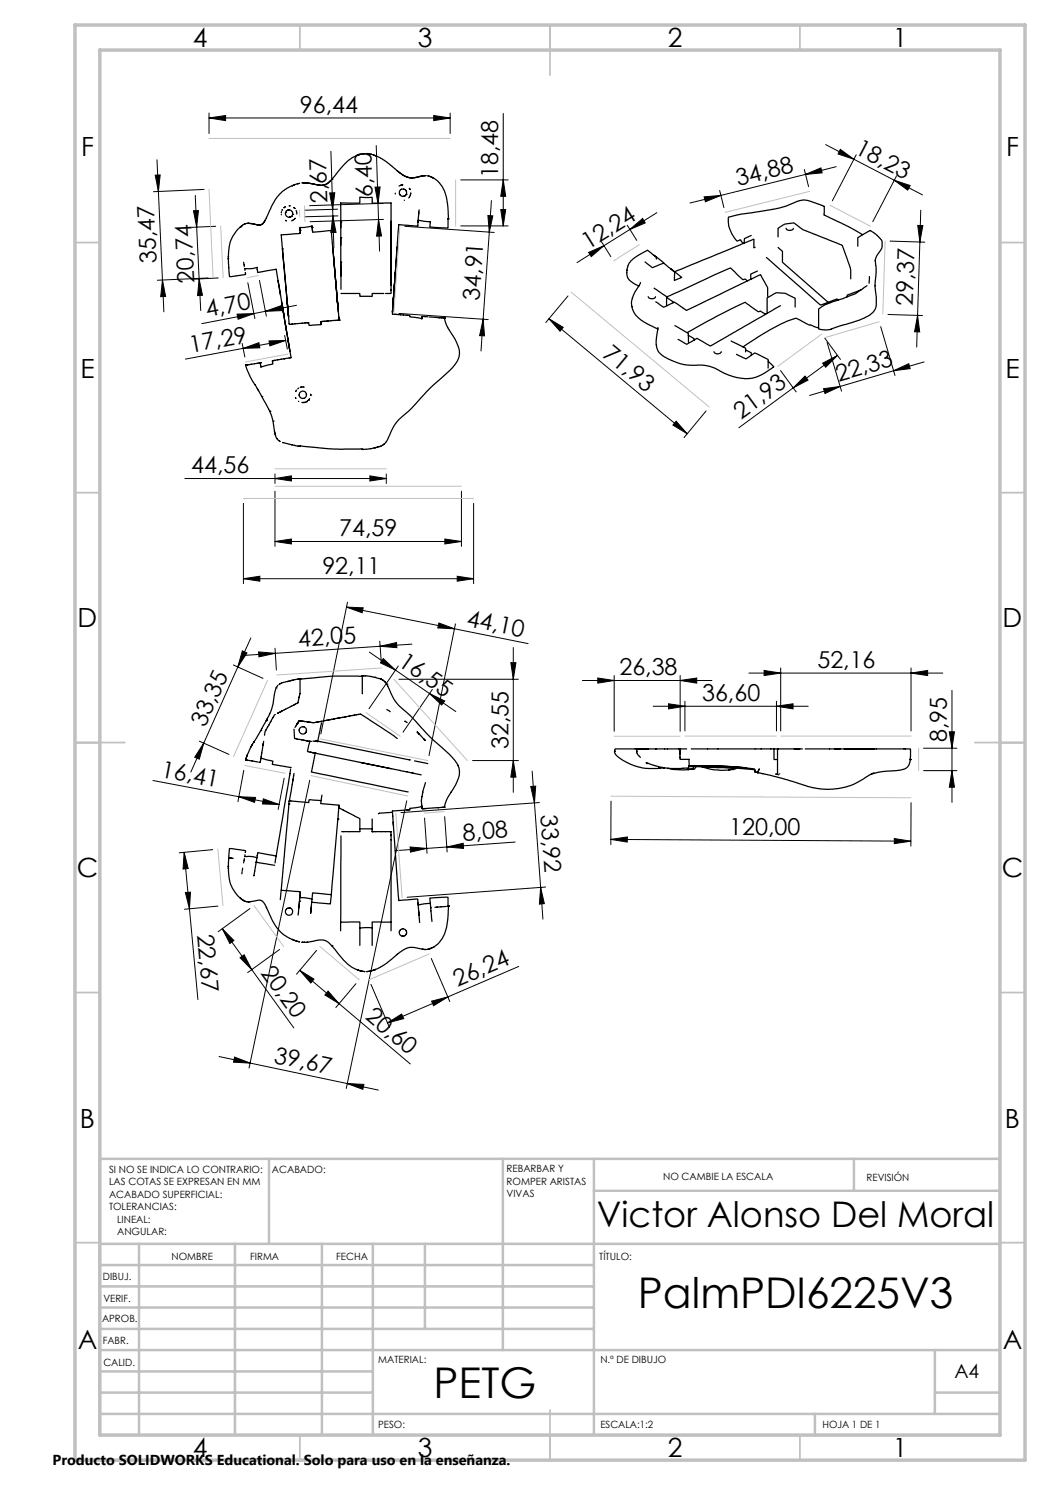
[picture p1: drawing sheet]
<svg xmlns="http://www.w3.org/2000/svg" width="210mm" height="297mm" viewBox="0 0 210 297" stroke-linecap="round" stroke-linejoin="round" font-family="sans-serif">
<g fill="none" stroke="#000" stroke-width=".25">
<path d="M58.6 37.1h-.1M58.9 37h-.1M59.7 36.7l-.2 .1M59.9 36.7l-1.4 .4a7.9 7.9 0 0 0-4.6 5.1l-1 2.1a1.36 1.36 0 0 1-2 .6l-1.6-.2M60.6 36.6h.3M60.9 36.6h.5M66.1 36.2a2.75 2.75 0 0 1-3.4 .6l-1.2-.2M66.4 35.8h.1M71.7 31h-.1M72.1 30.9l-.5 .1M72.8 30.7l-.2 .1M73 30.7a6.8 6.8 0 0 0-4.9 3.1 10.1 10.1 0 0 1-3.1 3.1 6.4 6.4 0 0 1-3.1-.2l-1.5-.1"/>
<path d="M73.3 30.7l1.8 .4M73.5 30.7l.2 .1M73.7 30.8h.1M74.2 30.8l.1 .1M74.7 31l.4 .1M75 31.1a15 15 0 0 1 4.5 3.1M79.1 38.6v.2M79.4 34.1a4.2 4.2 0 0 0 5 1.1l.8-.1M79.7 34.4a3.9 3.9 0 0 0 4.4 .9l1-.2M80 39a.68 .68 0 0 0 .9 .2M80.1 37.1l-.3 .1M80.1 37.1h.1"/>
<path d="M80.2 37h.3zM80.6 37h-.1M80.9 39.2h.1M81.2 38.9a.74 .74 0 0 0-.2-1 .74 .74 0 0 0-1 .2 .74 .74 0 0 0 .1 1M81.2 38.9l-.3 .3M81.2 38.9h.1M82 37.9l-.1-.2 .1 .2M82.1 39l-.4 .6M82.1 38.7v.1M82.2 38.6l-.1 .4M85.5 35.2l1 .3a5.5 5.5 0 0 1 2.9 4.4l.2 1.9v2M85.7 35.2h.2"/>
<path d="M86.2 35.4h.1M86.4 35.5h.1M45.7 51.6l.2 3.7 3.2-.4v-.3M48.2 45.3h.1M48.3 45.3h-.1M48.5 45l-.1 .1M48.7 52.5l.2 .8M49 54.1l-.1-.4h1.3l1.2-.2 .1 1 3.7-.6 2.7 16M49 44.8l-.2 .1M49.1 54.5v.1M49.1 44.7a6.5 6.5 0 0 0-3.4 5.7v1.4M49.4 44.7h.6"/>
<path d="M53.1 44l-.4 .5a1.44 1.44 0 0 1-1.9 .3l-.7-.1M55.6 56.1l.5 3M56.3 42.9v.1M56.3 42.3v.3M56.4 42h.1M56.5 49.8l1.2 13.6-.3-3.3M56.5 49.8h.1M56.8 41.5l.2-.1zM57.1 42.5a.73 .73 0 0 1 .9-.5 .73 .73 0 0 1 .5 .9M57.1 42.5a.73 .73 0 0 0 .3 .8 .73 .73 0 0 0 .9 0M57.1 44.1l.2 .1zM57.1 42.5h.1"/>
<path d="M57.8 41.2h.1M57.9 41.2h.1M58.3 43.3h.1M58.5 42.9l-.2 .4M58.5 42.9h.1M58.6 44.1l-.3 .1M58.8 41.5l.2 .2zM58.8 43.9l-.2 .1M58.9 43.8l.1-.1-.1 .1M59.2 42.1l.2 .7M60 45.6v.9M60 46.1v-.6h1l1.4-.3 .1 1.3 3.8-.4 1.3 14.9"/>
<path d="M60 46.1h.1M60 46.4v.1M60 46.5l.1 .2h-.2l-3.7 .3 1.5 16.2M62.4 45.5l.1 .7M62.4 45.5h.1M66.5 49.4l1.2 13M66.8 52.1l.8 9.1M67.4 59.3l.4 4.2M68.2 47.6v1.4M68.2 44.4v1.1M68.2 52.5v2.7M68.2 47.6h.1"/>
<path d="M68.2 44.4h.1M68.2 52.5h.1M68.2 58.7h3.8v.6h2.4v-.6h2.4M78.2 44.2v14.5h-1.1M78.2 57v-16.4h-3.8v-1.1l-2.4-.1v1.2h-3.9l.1 17.3M78.7 59.7l-.2 3.1 .9 .1M78.7 59.9l-.1 1.3M78.8 58.5l-.3 3.9 .2-2.6M78.8 58.3v.2M79.1 54.5l-.6 7.4 .3-3.4M79.3 51.4l-.8 11.1 .6-7.9M79.4 49.4l-.1 1.7"/>
<path d="M80.9 40v.1M83.7 42.4v.5M83.8 42l-.3 3.2v-.1l-.2 .1-3.5-.3-1.2 15.8M89.6 43.8v1.8h-.2l-3.4-.2 .1-1.1-2.5-.3v.4M89.6 43.8h.1M125.4 54v.8a2.6 2.6 0 0 0 1.9 2.2l.5 .2M126.5 59.6l-.2 1.5a5.3 5.3 0 0 0 3.6 3.9l1.7 .8M128.1 56.5l-1.1 1.9-.5 1.3M129.6 59.3a.83 .83 0 0 0 1.5 0M130.8 51.1l2 1.6M130.8 57.6l2.5 1.7v1.8M131.3 51.8v-.3l-1.8-1.4-1.8 .9-1.2 .9a3.5 3.5 0 0 0-1.1 2.2"/>
<path d="M133.3 59.5l1.4 1M134.1 53.8l2.2 1.7-1.4 .6v-1.7M149.5 56.2l-.5-.4-.4 .1-2.5-2.3-12.8 5.8M150.2 47.1l-1.3 .6-.1 .9M151 49.5l-.2 .1v-1.8l-15.9 6.6-2.2-1.8-2.2 .9-1.5-1.1M151.5 54.2l-1.4 .6 .1 1M153.3 51.5l10.8 9.5 3.3-1.2 .2 .2M153.5 59.3v-1.8l-1.4-2.6-14.8 7.2-2.4-1.7-2.1 1.1-1.6-1.1M155.6 49.5l.9 .8v2.2l9.1 8M155.6 47.4v-1.8a4.6 4.6 0 0 1 3.3-.9l.8 .6a6.7 6.7 0 0 0 2.7 1.3l6.1 2.5 1.6 4.5v2.2M157.2 45.6a.81 .81 0 0 0 1.5 .1M171.6 49.2v-1.7l1.9-1.1a.65 .65 0 0 1 1.1 .1l.9 .7a2.16 2.16 0 0 1 .5 3 3.5 3.5 0 0 0-1 2l.2 2.4-.2 3 .3 2.5a3 3 0 0 1-2.3 3.4l-1.2 .6-5.1 1.5a3.8 3.8 0 0 1-3 .2v-4a15.3 15.3 0 0 1 5.1-2.2l.3-.1a8.8 8.8 0 0 0 3.6-1.9l.7-.5"/>
<path d="M172.2 58l-2.8 1v.4M172.5 47l-2.8-1.7-4.4-2.1a.5 .5 0 0 1-.5-.2 .5 .5 0 0 1 .1-.6 1.15 1.15 0 0 0-.2-1.2l-2.3-.8a3.6 3.6 0 0 0-3.3 0l-2 .9-1.2 .3-6.1 1a13.7 13.7 0 0 0-4.1 1v.2a5.8 5.8 0 0 0 1.7 4.4l.7-.3 .5 .8M173.9 55.3l-.1 1.4M49.1 73.1h.1M49.1 73.1a18.6 18.6 0 0 0 2.6 5M49.3 73h.1M49.3 73l-.2 .1M51.5 77.7l.6 1.2a16.2 16.2 0 0 1 2.9 7.8l.4 1 .7 .6M52 72.6h.1M52 72.6l-2.7 .4M52.4 79.3h.1M54.6 72.1h-.1l.1 .7-2.4 .6-.2-.8"/>
<path d="M54.6 72.1h.1M55.8 71.9l-1.2 .2M56.3 71.9h-.4M56.3 60.3l.4 2M56.5 61.4l.3 1.6-.4-2 .9 5.2M56.8 71.8h.1M56.9 71.8l-.7 .1M57.1 64.9l.7 4.2M57.4 60l.5 4.9M57.5 67.6l.5 2.7M57.7 68.9l.5 2.6-1.3 .3M58.5 64.8l-.5 .1"/>
<path d="M59.1 79.5l.1 .2zM59.3 78l-.2 .3M59.7 77.6l-.2 .2M59.7 64.7l-1.2 .1M60.3 77.4l-.3 .1M60.4 77.4h.2M60.4 64.7h.1M60.6 77.4h.3M61 64.6l-1.1 .1M61.5 64.6h-.5M61.9 79.7l-.3 .4M62.1 78.8v.2"/>
<path d="M62.1 79h.1M64.2 64.4v.5l-2.1 .2h-.3l-.1-.6-.3 .1M64.7 64.3h-.6l.1 .6M65.4 64.2l-1.2 .1M66.3 64.1l-.9 .1M67 64.1h-.8M67.8 63.5v.5M67.8 63.4v.1M67.8 64l-.8 .1M67.8 64h.1M79 62.9h.5M79.7 62.9l1 .1"/>
<path d="M80.7 63h.1M80.7 63l1.3 .1v.3l2.4 .3M84.4 63.3v.1M84.4 63.5v.2M84.8 63.3l.7 .1M85.2 63.3h-.8v.4M85.8 63.4l2 .1M87.7 63.5l.6 .1M88.3 63.6h.1M88.5 63.6h.3M88.6 63.6h.2M88.8 63.6h.1"/>
<path d="M88.9 63.6h.1M88.9 63.6a10.8 10.8 0 0 0 2.2 4.3 4.1 4.1 0 0 1 0 4.9l-2 2.1a74.2 74.2 0 0 0-7.3 7.3 10.3 10.3 0 0 0-4.3 5.7l-.3 .6M131.3 69a3 3 0 0 0 2.2 2.7l.9 .4a11.5 11.5 0 0 0 6.1 .9l1.3 .2 1.1 .4 2.1 1.1a10.6 10.6 0 0 0 3.7 1h.3a7.1 7.1 0 0 0 4.8-1.7l1-.7-1.2-1.1M131.6 65.5l-.3 2.1v1.4M135 65.1l2.7 1.6v1.7M137.7 67.1l1.1 .6 .1 .3M142.8 70.3a.83 .83 0 0 0 1.5 0M146.2 68.2l2.9 1.4v.8M147.3 70.9l1.9 .9 1.8-1.2 .4 .2 2.2 1.1v1.7M149.1 70l1.1 .6 .1 .4M153.1 62.8l-.3-.2a.81 .81 0 0 0-1.1-.2l-2.7-1.9-5.4 2.6-6.2 3.4M156.1 61.1l-13.8 8a.71 .71 0 0 1-.9-.2l-1.3-.9a.77 .77 0 0 0-1.1-.1l-1.7 1-1.7-1"/>
<path d="M159 61.4v-1.7a6.2 6.2 0 0 0-3.4-1.1h-.4l-1.8 1v3M163.7 65.6l-1.7-.7-.1 .1-2-1a1.2 1.2 0 0 0-1.5-.1 49.3 49.3 0 0 0-9.8 5.5M53.9 82.3h.1M54.6 84.2h.1M54.9 86.3l.2 .8M56.6 88.5l3.4 .8v-.1l6.7 .6h5.8v.1M56.6 88.5h.1M58.2 88.9h.1M58.9 89.1h.1M59.7 80.3h.1M60.4 80.5h.1M60.5 80.5h.2"/>
<path d="M60.5 80.5h.1M60.7 80.5h.1M60.8 80.5h.1M61 80.5h-.2M61.2 80.4h-.1M61.2 80.4h.1M61.5 80.2l-.1 .1M61.6 80.1h.1M72.5 89.9h.1M74 89.7h.1M74.7 89.6h.1M75 89.6l-2.5 .3"/>
<path d="M75 89.6h.1M75.6 89.4l-.6 .2M75.8 89.3h.1M76.1 89.2h.1M76.6 89l-1.1 .4M76.8 88.8l-.1 .1M77.2 88.5l-.7 .5M55.2 137.6h.1M55.6 137.1a6.9 6.9 0 0 0-1 3.7l-.4 1.5-1 1.8M56.1 136.7l-.3 .2M57.4 136.3h.1M57.6 136.3h.1"/>
<path d="M58 136.2h.1M58.2 136.1h.1M58.4 136.1h.1M59.5 135.8h.1M59.7 135.8h.1M59.9 139.3l-.4 1.3-.1 .1M60 135.7h.1M60 135.7v1.4a4.8 4.8 0 0 1-.2 2.4M60 135.7l-3.2 .8-.9 .3M72.5 135.1h.1M72.5 135.1v3.6M72.5 135.3l-5.8-.1-6.7 .7"/>
<path d="M72.5 135.1h.2a10.5 10.5 0 0 1 4 1M73 135.2h.1M74 135.3h.1M75 135.5h.1M76.1 135.8h.1M76.5 136l.7 .6M76.9 136.3l.5 .5M77.4 136.8l.3 .8a10.2 10.2 0 0 0 4.1 5.3l1.4 1.5a48.1 48.1 0 0 0 6.6 6.4l1.3 1.4 .5 .9M77.4 136.8h.1M49.1 152h.1M49.2 152h.1M49.2 152l2.3 .4"/>
<path d="M49.5 150.9l-.4 1.1M50.5 148.9l-.3 .5M50.8 148.3l-.7 1.3-1 2.4M52.1 146.1h.1M52.2 151.6l2.4 .6-.1 .7 3.6 .6M52.6 148.9v-.1l-.6 3.7-.2-.1M52.7 148.3l-.1 .8M53.3 144.1h.1M53.5 143.7l-2.8 4.8M53.5 145.4l-.5 .9-.1 .7M54.2 144.3l-.7 1.2M54.6 143.5l-.5 1"/>
<path d="M55.1 142.9l-.5 .6M56.4 142.2l-.9 .5 .8-.4M58.1 153.5h.1M58.1 153.8l-3.1 18.8M58.2 141.3l-1.9 .9M58.6 155.9l-.8 4.9M58.8 145.8l.1 1.9 3.4 .6M58.8 154.7l-.2 1.5M58.9 140.9l-.8 .4M59.3 144.9l.5-.7-.8 1.3M59.5 140.6l-.7 .4M59.6 144.5v.1"/>
<path d="M59.7 144.4l-.1 .1M59.8 144.2l-.5 .8M60.5 144.2l.4 .1M60.5 144.2h-.7l-.1 .1M60.6 144.2l1 .2M61 146.6h.1M61.5 144.4l.5 .1M62 148.3l-.5 2 1.5 .3-.7 3.8 19.3 4M62 150.4l1 .2M62.6 148.2h.2M63 150.6h.1M63 150.6l15.2 3.1"/>
<path d="M63.1 148.2l18.8 3.8M63.7 144.4l-1 .2-.8-.1M64.2 144.2l-.8 .2M64.3 144.6l-.8 3.6h-.6M64.4 159l-.3 1.7 3.7 .3v.6M65.1 144.1l-.9 .2M65.3 144.1h-.2M66.1 143.9l-.8 .2M66.4 143.9h-.4M67 143.8l-.7 .1M67.6 143.6l-.9 .2M67.6 143.6h.1"/>
<path d="M67.9 143.6h-.2M68.6 143.5l-.8 .1M69.3 143.3l-.9 .2M70 143.2l-.9 .2M71.6 142.9a2.4 2.4 0 0 1 1.9 .8l5.9 4M71.8 142.9l-1.8 .3M72.1 152.5l10.1 2M77.4 141.9l.6 .4M81.1 144.3l-.1-.1 .4 .3M81.9 152h.1M82.4 154.6h.1M82.4 154.6l1.8 .4"/>
<path d="M82.9 152.2l2.6 .5M83.8 146.8l-.5-.5 1.8 1.8-.3-.3M85.1 156.5l-.4 1.2a8 8 0 0 0-.3 4h.8M91.6 153.1a4.1 4.1 0 0 1-.6 4.1 11 11 0 0 0-2.1 4.2M122.9 150.2h.1M122.9 150.2a2.64 2.64 0 0 0 1.7 1.9 11.3 11.3 0 0 0 7.1 1.6M129.2 152.6h.3M129.3 152.7h.1M129.6 152.6l1.2 .5M129.7 149.8h-6.6l-.2 .4M131.1 149.8h.1M131.7 153.7h.1"/>
<path d="M132.9 153.6l-1.2 .1M135.9 149.8h1.4M136 150.9v-.6a.32 .32 0 0 0 .1-.3 .32 .32 0 0 0-.3-.2h-8.3l-.1 .2v.7l.7 .8M136 151.4v.5h1.8v1.1l-.1 .6-3.9 .1-2.9-.6M136 150.7v.8M137.8 153.3h.7a122.8 122.8 0 0 1 12.5 .6M138.3 149.8h16.5v2.1h.7M138.6 153.3l.1 .5h-1.3M139.2 153.3l-.3 .5-1.2 .1h-2.8l-1.4-.2M140.3 153.3l6.3 .3M140.4 153.3a13.5 13.5 0 0 0 5.5 .7l.1-.1M146.7 153.6v.3h-1"/>
<path d="M147.2 153.6l-.5 .2M149.1 153.6l-3.8-.4h-7.5h4.8l5.4 .3 3 .3v.3M149.1 153.6h.1M151 154.2v.1M151 154.3l.5 .1M151 154.3l.5 .2M151 154.1h.1M151 149.8h.1M151.5 154.5h.1M151.5 154.5l4.8 1.1 4.5 1.5a13.5 13.5 0 0 0 12.7-1.9l1.3-.6M151.5 154.4h.1M151.5 154.4v.1"/>
<path d="M151.9 153.8l-.4 .6zM154.8 149.8h.7M155.2 154.8l.6 .2M155.9 154.8h.1M158.9 149.8h1.6M159.9 149.8h-4.4l.1 4.9M161 149.8h7.1M166.9 149.8h2.1M168.8 149.8h13.2l.1 2.1M169 149.8h.1M169 149.8h.5M169.6 149.8h4.8"/>
<path d="M174.4 149.8h.5M174.4 149.8h.1M182.1 151.9h.1M182.1 151.9a2.12 2.12 0 0 1-2.4 2.2l-3.1 .2-2.4 .6M45.7 173.2v.5v-.1a7.5 7.5 0 0 0 1.9 5.6l.8 .7M45.8 171.6h.1M45.9 171.6l.7 .1M45.9 171.6h.1M48.1 179.7h.1M48.1 179.7l1 .6M48.4 174.4v.4M48.5 180l.3 .2"/>
<path d="M48.5 173.6l-.1 .6M48.9 171.7l-.2 .9M49 171l-.1 .3h1.3l1.2 .3M49.1 170.5v-.4l-3.2-.4-.2 3.7M51.2 172.5l3.7 .6M51.2 172.4h.1M55.2 171.2l-3.7-.7-.7 4.7M56.2 178l3.7 .3 .2 .1-.1 .1M57.8 160.8l-1.7 19.1M57.8 160.8h.1M60 179v.6h1l1.4 .2M60 178.5v.1"/>
<path d="M60 178.5l-.2 3.1M64.2 160.1l-2.4-.2-.1 .6-3.8-.3M66.3 178.9l-3.8-.3-.2 1.8M67.6 163.8h.1M67.6 163.9h.1M67.6 164l-1.5 16.8-3.8-.4-.2 2.3M68.2 167.2l-.1 19M68.7 162l.9 .5M68.8 162.1l-1-.5-.2 2.2M69.6 162.5l2.4 1.2v2.6h-3.7M74.4 166.3h3.8v1.7M74.4 165.7l-2.4 .1"/>
<path d="M74.4 163.8v2.5M74.4 166.3h.1M78.2 167.9v18.3M78.5 162.5l.2 2.7M78.6 164.4l1.2 15.7 3.7-.3 .3 3.3M82 162l-3.5 .2v.3l-2.6 .1-.2 .2M84.4 161.7h.1M84.4 161.6l-.1-.3-2.3 .4v.3h-.6M88.7 161.4l-4.1 .3M88.8 161.4h.1M88.9 161.4h.1M49 180.2l.1 .1"/>
<path d="M49.4 180.3h-.1h1.2a2.41 2.41 0 0 1 2 0l.8 1.2M49.6 180.4h.1M50 180.3h.1M53.3 181.5a13.4 13.4 0 0 0 3.6 5.5l1.9 1M58.5 187.9l1.4 .4M58.9 188.1l.6 .2M59.7 188.3l.2 .1M59.9 180.2h.1M59.9 180.2l-.3 2.8M60.4 188.5h.2M60.4 188.5l2-.2a3.7 3.7 0 0 1 3.1 .1l1.2 1.1a12.9 12.9 0 0 0 4.2 4.2l1.1 .5M60.9 188.5h.1"/>
<path d="M61.5 188.4l-.1 .1M62.3 181.3l-.2 1.4M66.4 189.2h.1M68.1 184.4h3.9v4.7M71.6 194l.1 .1M71.6 194l1.4 .3M72.1 194.2l.5 .1M72.8 194.3h.2M73.5 194.3h-.2M74.2 194.2l-.5 .1M74.4 185.6h-2.4M74.7 194.1l-.4 .1"/>
<path d="M75.1 193.9h.1M75.1 193.9l-1.7 .4M75.1 193.9l-.3 .1M78.2 184.4h-3.8v4.7M79.5 190.8l-1.3 1.1a9.4 9.4 0 0 1-3.2 2M80.1 186a.73 .73 0 0 1 1.2 .3 .73 .73 0 0 1-.9 .9M80.1 185.9a.72 .72 0 0 0-.2 .8 .72 .72 0 0 0 .6 .5M83.6 180.6v.4l2.5-.3M83.7 182.1l.2 2.4M84.5 189.8h.1M84.9 189.9h.1M85.1 189.9h.1"/>
<path d="M85.2 189.9l-.7-.1a5 5 0 0 0-3.5 0l-1.6 1.1M86.2 189.6h.1M86.2 189.6l-.3 .2M86.4 189.5l-.1 .1M86.6 189.5h.1M89.2 181.3l-2.2 .2M89.6 181.3h-.2M89.6 181.3h.1M89.6 181.3v-1.8l-3.6 .1 .4 4.7M89.7 181.3h.1M89.7 181.3a11 11 0 0 1-1.7 7l-1.4 1.2-1.1 .4 .2-.1"/>
<circle cx="60.6" cy="79" r=".72"/>
<circle cx="60.6" cy="146.1" r=".74"/>
<circle cx="57.8" cy="182.3" r=".73"/>
</g>
<g fill="none" stroke="#000" stroke-width=".2">
<path d="M31 35h1l-.3 3.3zM31.4 32l.3 6.3M31.7 38.3l.8 17.7M39.1 39.1l.2 6.3M40.8 37.9l-10.1 .4M41.8 23.6l3.3-.5v1zM41.8 22.6v4.1M41.8 23.6h48.2M65.9 38.6h1.1l-.5 3.3zM66.2 30.3l.3 11.6M75 37.4h1l-.4 3.3zM75.2 29.1l.4 11.6"/>
<path d="M86.7 23.1l3.3 .5-3.3 .5zM90 22.6v4.1M92.1 36h9.5M100.6 36l.5 3.3h-.9zM100.6 22.7v22.5M140.8 39.4l3.4-.3-3.1 1.3zM143.9 38.1l.9 3.4M160.9 33.9l.8 3.4M161.1 34.9l3.1-1.3 .2 1zM161.1 34.9l-23.1 5.7M165.1 28.9l19.4 10.1M167.3 33.3l-6.2 1.6"/>
<path d="M168.1 29.9l2.7 2-3.2-1.1zM171.2 31l-4.7 9.1M178.9 36.1l3.1 1-.5 .9zM179.3 35.2l-4.7 9.1M32.5 56l.6 3.3h-1zM32.5 56l.3 6.4M38.7 42.2l1-.1-.4 3.3zM39.3 45.4l.5 10.4M39.8 55.8l.7 3.3h-1zM39.8 55.8l.3 6.3M41.6 55.6l-10.1 .5M43.1 45.3l-4.8 .2"/>
<path d="M43.6 55.6l-4.8 .2M49.6 56.5l1.4 7.2M51.9 56.1l1.4 7.1M66.5 41.9l.1 1.3M66.6 43.2l.6 3.3h-1zM66.6 43.2l.2 6.3M67.5 41.8l-6.6 .2M67.6 43.2l-6.6 .2M75.6 40.7l.3 9.5M75.7 43.9l.6 3.3h-1zM76.6 40.7l-14.7 .4M76.7 43.9l-14.7 .4"/>
<path d="M81 45.3l17.8 1.2M92.1 45.2h9.5M97.6 43.1l1 .1-.7 3.2zM97.9 46.4l-1.3 17.4M98.3 40.1l-.4 6.3M100.2 41.9h.9l-.5 3.3zM113.6 59.2l-4.5 5.3M117.7 50.5l3.1-1.4-2.5 2.2zM120.3 48.3l1.9 3M120.8 49.1l-5.4 3.4M125.4 45l2 3.1M126 45.9l2.5-2.2 .5 .9z"/>
<path d="M131.4 42.5l-10.6 6.6M178 48.2l7 .2M183.6 45.1h1l-.6 3.3zM184 48.4l-.5 14.7M184.1 42l-.1 6.4M47.4 62.8l3.4-.1-3.2 1.1zM48.4 68.7l.6 2.7M48.6 69.7l3.2-1.2 .2 1.1zM50.8 62.7l-10.4 2M53.1 62.3l3.1-1.2 .2 1zM53.1 62.3l-2.3 .4M53.8 68.2l3.3-.1-3.1 1.1z"/>
<path d="M56.9 67.1l.6 2.7M57.1 68.1l-20 3.7M59.3 61.1l-6.2 1.2M79.8 62.7l17.8 1.2M96.6 63.8l.3 3.4-1-.1zM96.6 63.8l-.4 6.4M109.8 63.7l2.8 1.8-.6 .7zM109.8 63.7l27.6 23M156.1 74.1l3.1 4.3M161 75.2l.6 .8-3 1.6zM164.5 72.6l3-1.5-2.4 2.3zM164.7 77.7l3.3-.4-3 1.4z"/>
<path d="M165 67.6l3.1 4.3M165.4 68.5l2.9 9.7M167.5 71.1l-19.7 14.4M176.1 65.3l2.9 9.8M177.6 62.9l6.9 .2M178.7 74.2l3.1-1.5 .2 1zM178.7 74.2l-16.8 4.9M183.5 63.1l.4 3.3h-1zM183.5 63.1l-.2 6.3M184.8 72.4l-6.1 1.8M37 95.7h40.3M55 95.7l3.3-.5v1z"/>
<path d="M55 94.8v1.9M55 98.2v11.1M74 95.2l3.3 .5-3.3 .5zM77.3 94.8v1.9M92.3 98.2v11.1M135.2 84.2l2.2 2.5-2.8-1.7zM141.2 82.2l-4.4 5.3M48.7 115.7l3.3-.5v1zM48.7 100.7v16M48.7 115.7h46M55 108.3l3.3-.5v1zM55 108.3h37.3"/>
<path d="M89 107.8l3.3 .5-3.3 .5zM91.4 115.2l3.3 .5-3.3 .5zM94.7 100.7v16M46.7 133l5.9 2.7M48.5 130.2l.9 .4-1.8 2.8zM50.2 127.6l-9.5 21M51.7 130.4l3.4 .3-3.3 .7zM55 129.6l.3 4.4M69.3 121.4l3.3 .2-.2 1zM69.3 121.4l36.3 7.3M69.5 120.4l-5.3 26.4M73.9 130.4l12 8.3"/>
<path d="M76 128.2l.3 4.4M76 129.3l3.3-.8 .1 1zM76 129.3l-27.3 1.8M76.7 131.7l2.4 2.3-3-1.4zM79.7 133.2l-5.9 8.5M79.8 135.9h23.9M82.4 128.8l-6.4 .5M85.9 138.7l3 1.5-.6 .8zM85.9 138.7l5.3 3.6M86.5 137.9l-5.9 8.5M87.8 124.6l3.1 1.2-3.3-.2zM91.1 124.8l-5.3 26.3"/>
<path d="M102.2 132.5h1l-.5 3.4zM102.7 129.5v29M116.5 136.1h25.9M119.6 135.6l3.2 .5-3.2 .5zM122.8 135.1v11.2M136 136.1l3.3-.5v1zM136 135.1v11.2M149.8 134.6h38.8M152.8 134.1l3.3 .5-3.3 .5zM156.1 133.6v12.6M182.2 134.6l3.3-.5v1zM182.2 133.6v12.6"/>
<path d="M190.4 138.1v22.4M30.6 156.1l17.2 3.2M39.9 148.2l5.9 2.7M40.7 148.6l-.8 3.2-1-.4zM40.7 148.6l-2.5 5.8M47.8 159.3l3.3 .2-.2 1zM47.8 159.3l8 1.6M48.8 154.1l-1.2 6.2M52.7 159.8l3.1 1.1-3.3-.1zM56.8 155.6l-1.2 6.3M61.9 156.1l-12.1 57.5M94.5 152.1h9.2"/>
<path d="M102.7 152.1l.5 3.3h-1zM106.2 157.3l.9-.1-.2 3.4zM106.4 154.2l.5 6.4M130.6 141.2h31M133.7 140.8l3.3 .4-3.3 .6zM137 140.3v5.9M155.3 141.2l3.3-.4v1zM155.3 140.3v5.9M184.7 149.6h6.7M184.7 154.1h6.7M189.9 146.4h1l-.5 3.2zM190.4 154.1l.5 3.3h-1z"/>
<path d="M36.8 170.5l.8 3.2-1 .1zM36.8 170.5l2.8 29.4M37.1 178.5l1-.1-.2 3.3zM42.5 169.9l-6.7 .7M81.4 160.2l-12.1 57.5M82 169.4l3.3 .3-3.2 .7zM84.9 163.6l.5 7.1M85.3 169.7l-6.3 .4M88.9 163.3l.5 7.1M89.4 169.4l3.2-.7 .1 1zM89.4 169.4l-4.1 .3M103 168.4l-13.6 1"/>
<path d="M106.9 160.6l1.2 16.9M107.9 160.5l-27.7 2M108.1 177.5l.8 3.2-1 .1zM108.1 177.5l.5 6.3M109.1 177.4l-27.7 2.1M122.2 167.9l3.3-.5-.1 1zM122.2 167.9l60 .3M122.2 160.2v8.7M178.9 167.7l3.3 .5-3.3 .5zM182.2 160.5v8.7M43.6 181.2l-6.7 .7M44.4 185.7l2.4 2.4-.8 .6z"/>
<path d="M44.4 185.7l5.9 8.2M48 191.6l.8-.6 1.5 2.9zM50 181.7l-6.4 4.6M50.3 193.9l8.5 11.7M55.9 189.9l-6.4 4.6M59.9 194.1l2.9 1.7-.6 .8zM59.9 194.1l22.2 18.7M63.3 190.1l-4 4.7M65.6 198.2l2.2 2.5-2.8-1.7zM71.2 196.7l-4 4.8M74.2 196.9l3.7 8.6M86.3 191.7l3.7 8.6"/>
<path d="M103.8 193.3l-26.3 11.3M43.8 211.3l31.9 6.7M46.9 211.4l3.1 1.2-3.3-.2zM69.4 216.7l3.4 .2-.2 1zM77.5 204.6l2.8-1.8 .5 .9zM86.3 200.2l3.3-.8-2.9 1.8z"/>
</g>
<g fill="none" stroke="#c0c0c0" stroke-width=".2">
<path d="M41.8 37.8l.8 17.8M41.8 27.7h48.2M91.1 36v9.2M161.9 38.3l-16.9 4.2M44.1 45.2l.5 10.4M51.7 55.1l-2.3 .5M59.9 42v1.4M60.9 41.2l.1 3.1M80 45.2l-1.2 17.4M114.2 58.4l27.7 23M127.9 48.9l-5.2 3.3M166 41.1l8.1 4.2"/>
<path d="M177 48.2l-.4 14.7M57.6 70.8l-8.5 1.6M164.4 66.8l-8.9 6.5M175.9 64.3l-10.8 3.2M48.7 99.7h46M55 93.8h22.3M55 97.3h37.3M53.5 136.1l-6.8 15.2M76.3 133.6l-20.9 1.4M78.8 135.9l14.7 16.2M49 153.1l8 1.6M62.2 155.1l19.4 4.1"/>
<path d="M64 147.8l21.6 4.3M73.2 142.6l6.8 4.6M122.2 159.2l60 .4M122.8 147.2h13.2M137 147.2h18.3M156.1 147.2h26.1M183.7 149.6v4.5M43.6 169.8l1 11.3M79.2 162.6l1.2 16.9M88.9 162.3l-4.1 .3M50.8 181.1l5.9 8.2M64 189.3l7.9 6.7"/>
<path d="M85.9 190.8l-12.1 5.2"/>
</g>
<g fill="none" stroke="#c0c0c0" stroke-width=".35">
<path d="M60 5v5M110 5v10M160 5v5M15 48.5h5M200 48.5h5M15 98.5h5M200 98.5h5M15 148.5h10M195 148.5h10M15 198.5h5M200 198.5h5M15 248.5h5"/>
<path d="M200 248.5h5M60 287v5M110 282v10M160 287v5"/>
</g>
<g fill="none" stroke="#c0c0c0" stroke-width=".5">
<path d="M53.8 231.8v17M100.6 231.8v38.2M118.8 231.8v55.2M118.8 238.2h81.2M170.8 231.8v6.4M200 231.8h-180v55.2M20 248.8h180M20 257.3h98.8M20 253h98.8M27.8 248.8v38.2M47 248.8v38.2M64.4 248.8v38.2"/>
<path d="M74.6 248.8v38.2M85 248.8v17M20 265.8h98.8M20 261.5h98.8M20 278.5h54.6M20 274.3h54.6M20 270h180M187 278.5h13M187 270v12.8M20 282.8h180M163 282.8v4.2"/>
</g>
<path d="M15 5h190v287h-190zM20 10h180v277h-180z" fill="none" stroke="#c0c0c0" stroke-width=".7"/>
<g fill="#000">
<path d="M140.8 39.4l3.4-.3-3.1 1.3zM161.1 34.9l3.1-1.3 .2 1z"/>
<path d="M168.1 29.9l2.7 2-3.2-1.1zM178.9 36.1l3.1 1-.5 .9z"/>
<path d="M32.5 56l.6 3.3h-1zM31 35h1l-.3 3.3z"/>
<path d="M39.8 55.8l.7 3.3h-1zM38.7 42.2l1-.1-.4 3.3z"/>
<path d="M65.9 38.6h1.1l-.5 3.3zM66.6 43.2l.6 3.3h-1z"/>
<path d="M75 37.4h1l-.4 3.3zM75.7 43.9l.6 3.3h-1z"/>
<path d="M97.6 43.1l1 .1-.7 3.2zM96.6 63.8l.3 3.4-1-.1z"/>
<path d="M100.2 41.9h.9l-.5 3.3zM100.6 36l.5 3.3h-.9z"/>
<path d="M126 45.9l2.5-2.2 .5 .9zM117.7 50.5l3.1-1.4-2.5 2.2z"/>
<path d="M183.6 45.1h1l-.6 3.3zM183.5 63.1l.4 3.3h-1z"/>
<path d="M48.6 69.7l3.2-1.2 .2 1.1zM53.8 68.2l3.3-.1-3.1 1.1z"/>
<path d="M47.4 62.8l3.4-.1-3.2 1.1zM53.1 62.3l3.1-1.2 .2 1z"/>
<path d="M109.8 63.7l2.8 1.8-.6 .7zM135.2 84.2l2.2 2.5-2.8-1.7z"/>
<path d="M161 75.2l.6 .8-3 1.6zM164.5 72.6l3-1.5-2.4 2.3z"/>
<path d="M164.7 77.7l3.3-.4-3 1.4zM178.7 74.2l3.1-1.5 .2 1z"/>
<path d="M48.5 130.2l.9 .4-1.8 2.8zM40.7 148.6l-.8 3.2-1-.4z"/>
<path d="M51.7 130.4l3.4 .3-3.3 .7zM76 129.3l3.3-.8 .1 1z"/>
<path d="M69.3 121.4l3.3 .2-.2 1zM87.8 124.6l3.1 1.2-3.3-.2z"/>
<path d="M76.7 131.7l2.4 2.3-3-1.4zM85.9 138.7l3 1.5-.6 .8z"/>
<path d="M102.2 132.5h1l-.5 3.4zM102.7 152.1l.5 3.3h-1zM189.9 146.4h1l-.5 3.2zM190.4 154.1l.5 3.3h-1z"/>
<path d="M136 136.1l3.3-.5v1zM119.6 135.6l3.2 .5-3.2 .5zM86.7 23.1l3.3 .5-3.3 .5zM41.8 23.6l3.3-.5v1z"/>
<path d="M47.8 159.3l3.3 .2-.2 1zM52.7 159.8l3.1 1.1-3.3-.1z"/>
<path d="M133.7 140.8l3.3 .4-3.3 .6zM155.3 141.2l3.3-.4v1zM152.8 134.1l3.3 .5-3.3 .5zM182.2 134.6l3.3-.5v1zM48.7 115.7l3.3-.5v1zM91.4 115.2l3.3 .5-3.3 .5zM55 108.3l3.3-.5v1zM89 107.8l3.3 .5-3.3 .5zM55 95.7l3.3-.5v1zM74 95.2l3.3 .5-3.3 .5z"/>
<path d="M36.8 170.5l.8 3.2-1 .1zM37.1 178.5l1-.1-.2 3.3z"/>
<path d="M82 169.4l3.3 .3-3.2 .7zM89.4 169.4l3.2-.7 .1 1z"/>
<path d="M106.2 157.3l.9-.1-.2 3.4zM108.1 177.5l.8 3.2-1 .1z"/>
<path d="M122.2 167.9l3.3-.5-.1 1zM178.9 167.7l3.3 .5-3.3 .5z"/>
<path d="M44.4 185.7l2.4 2.4-.8 .6zM48 191.6l.8-.6 1.5 2.9z"/>
<path d="M59.9 194.1l2.9 1.7-.6 .8zM65.6 198.2l2.2 2.5-2.8-1.7z"/>
<path d="M46.9 211.4l3.1 1.2-3.3-.2zM69.4 216.7l3.4 .2-.2 1z"/>
<path d="M77.5 204.6l2.8-1.8 .5 .9zM86.3 200.2l3.3-.8-2.9 1.8z"/>
</g>
<g font-size="8.5">
<text x="127.6" y="261.7">PalmPDI6225V3</text>
<text x="86.7" y="279.6">PETG</text>
</g>
<text font-size="7.1" x="119.3" y="245.3">Victor Alonso Del Moral</text>
<g font-size="5.3">
<text x="38.5" y="9.5">4</text>
<text x="83.5" y="9.5">3</text>
<text x="133.5" y="9.5">2</text>
<text x="178.5" y="9.5">1</text>
<text x="16.2" y="31.2">F</text>
<text x="201.2" y="31.2">F</text>
<text x="16.1" y="75.5">E</text>
<text x="201.1" y="75.5">E</text>
<text x="15.5" y="125.5">D</text>
<text x="200.5" y="125.5">D</text>
<text x="15.4" y="175.5">C</text>
<text x="200.4" y="175.5">C</text>
<text x="16" y="225.5">B</text>
<text x="201" y="225.5">B</text>
<text x="15.5" y="269.7">A</text>
<text x="200.5" y="269.7">A</text>
<text x="38.5" y="291.5">4</text>
<text x="83.5" y="291.5">3</text>
<text x="133.5" y="291.5">2</text>
<text x="178.5" y="291.5">1</text>
</g>
<g font-size="4.7">
<text x="60" y="22.6">96,44</text>
<text x="99.7" y="35.6" transform="rotate(-90 99.7 35.6)">18,48</text>
<text x="170.8" y="30.7" transform="rotate(27 170.8 30.7)">18,23</text>
<text x="65.5" y="40.6" transform="rotate(-92 65.5 40.6)">2,67</text>
<text x="74.6" y="39.5" transform="rotate(-92 74.6 39.5)">6,40</text>
<text x="147.6" y="37.2" transform="rotate(-14 147.6 37.2)">34,88</text>
<text x="31.3" y="52.7" transform="rotate(-93 31.3 52.7)">35,47</text>
<text x="117.6" y="49.9" transform="rotate(-32 117.6 49.9)">12,24</text>
<text x="38.9" y="56.5" transform="rotate(-93 38.9 56.5)">20,74</text>
<text x="41.5" y="63.5" transform="rotate(-11 41.5 63.5)">4,70</text>
<text x="95.9" y="60.1" transform="rotate(-86 95.9 60.1)">34,91</text>
<text x="182.6" y="61.2" transform="rotate(-88 182.6 61.2)">29,37</text>
<text x="38.2" y="70.6" transform="rotate(-11 38.2 70.6)">17,29</text>
<text x="120.3" y="71.2" transform="rotate(40 120.3 71.2)">71,93</text>
<text x="167.7" y="76.3" transform="rotate(-16 167.7 76.3)">22,33</text>
<text x="148.2" y="84" transform="rotate(-36 148.2 84)">21,93</text>
<text x="38.3" y="94.7">44,56</text>
<text x="67.8" y="107.3">74,59</text>
<text x="64.5" y="114.7">92,11</text>
<text x="93.2" y="125.2" transform="rotate(11 93.2 125.2)">44,10</text>
<text x="59.7" y="129.3" transform="rotate(-4 59.7 129.3)">42,05</text>
<text x="79.4" y="133" transform="rotate(35 79.4 133)">16,55</text>
<text x="123.9" y="135.1">26,38</text>
<text x="163.5" y="133.6">52,16</text>
<text x="140.4" y="140.2">36,60</text>
<text x="41" y="145.6" transform="rotate(-66 41 145.6)">33,35</text>
<text x="101.7" y="149.8" transform="rotate(-90 101.7 149.8)">32,55</text>
<text x="189.4" y="148.4" transform="rotate(-90 189.4 148.4)">8,95</text>
<text x="32.1" y="155.3" transform="rotate(11 32.1 155.3)">16,41</text>
<text x="108.1" y="162.9" transform="rotate(86 108.1 162.9)">33,92</text>
<text x="145.9" y="167">120,00</text>
<text x="92.7" y="168.1" transform="rotate(-4 92.7 168.1)">8,08</text>
<text x="39.4" y="186.9" transform="rotate(85 39.4 186.9)">22,67</text>
<text x="52.1" y="194.5" transform="rotate(54 52.1 194.5)">20,20</text>
<text x="91.5" y="197.4" transform="rotate(-23 91.5 197.4)">26,24</text>
<text x="72.9" y="203.6" transform="rotate(40 72.9 203.6)">20,60</text>
<text x="54.6" y="212.5" transform="rotate(12 54.6 212.5)">39,67</text>
</g>
<text font-size="3.9" x="190.9" y="275.5">A4</text>
<text font-size="2.9" x="10.5" y="292.9">Producto SOLIDWORKS Educational. Solo para uso en la enseñanza.</text>
<g font-size="2">
<text x="21.8" y="234.6">SI NO SE INDICA LO CONTRARIO:</text>
<text x="21.8" y="237.1">LAS COTAS SE EXPRESAN EN MM</text>
<text x="21.8" y="239.6">ACABADO SUPERFICIAL:</text>
<text x="54.4" y="234.6">ACABADO:</text>
<text x="101.3" y="234.5">REBARBAR Y</text>
<text x="101.3" y="237">ROMPER ARISTAS</text>
<text x="101.3" y="239.5">VIVAS</text>
<text x="132.6" y="236">NO CAMBIE LA ESCALA</text>
<text x="173.3" y="236.2">REVISIÓN</text>
<text x="21.8" y="242.1">TOLERANCIAS:</text>
<text x="23.4" y="244.6">LINEAL:</text>
<text x="23.4" y="247.1">ANGULAR:</text>
<text x="34.3" y="252">NOMBRE</text>
<text x="50" y="251.9">FIRMA</text>
<text x="67.2" y="251.9">FECHA</text>
<text x="119.9" y="251.9">TÍTULO:</text>
<text x="20.6" y="256.1">DIBUJ.</text>
<text x="20.7" y="260.3">VERIF.</text>
<text x="20.4" y="264.4">APROB.</text>
<text x="20.5" y="268.8">FABR.</text>
<text x="20.7" y="273.1">CALID.</text>
<text x="75.6" y="272.5">MATERIAL:</text>
<text x="120.1" y="272.5">N.º DE DIBUJO</text>
<text x="75.6" y="285.5">PESO:</text>
<text x="120.1" y="285.6">ESCALA:1:2</text>
<text x="164.5" y="285.6">HOJA 1 DE 1</text>
</g>
</svg>
